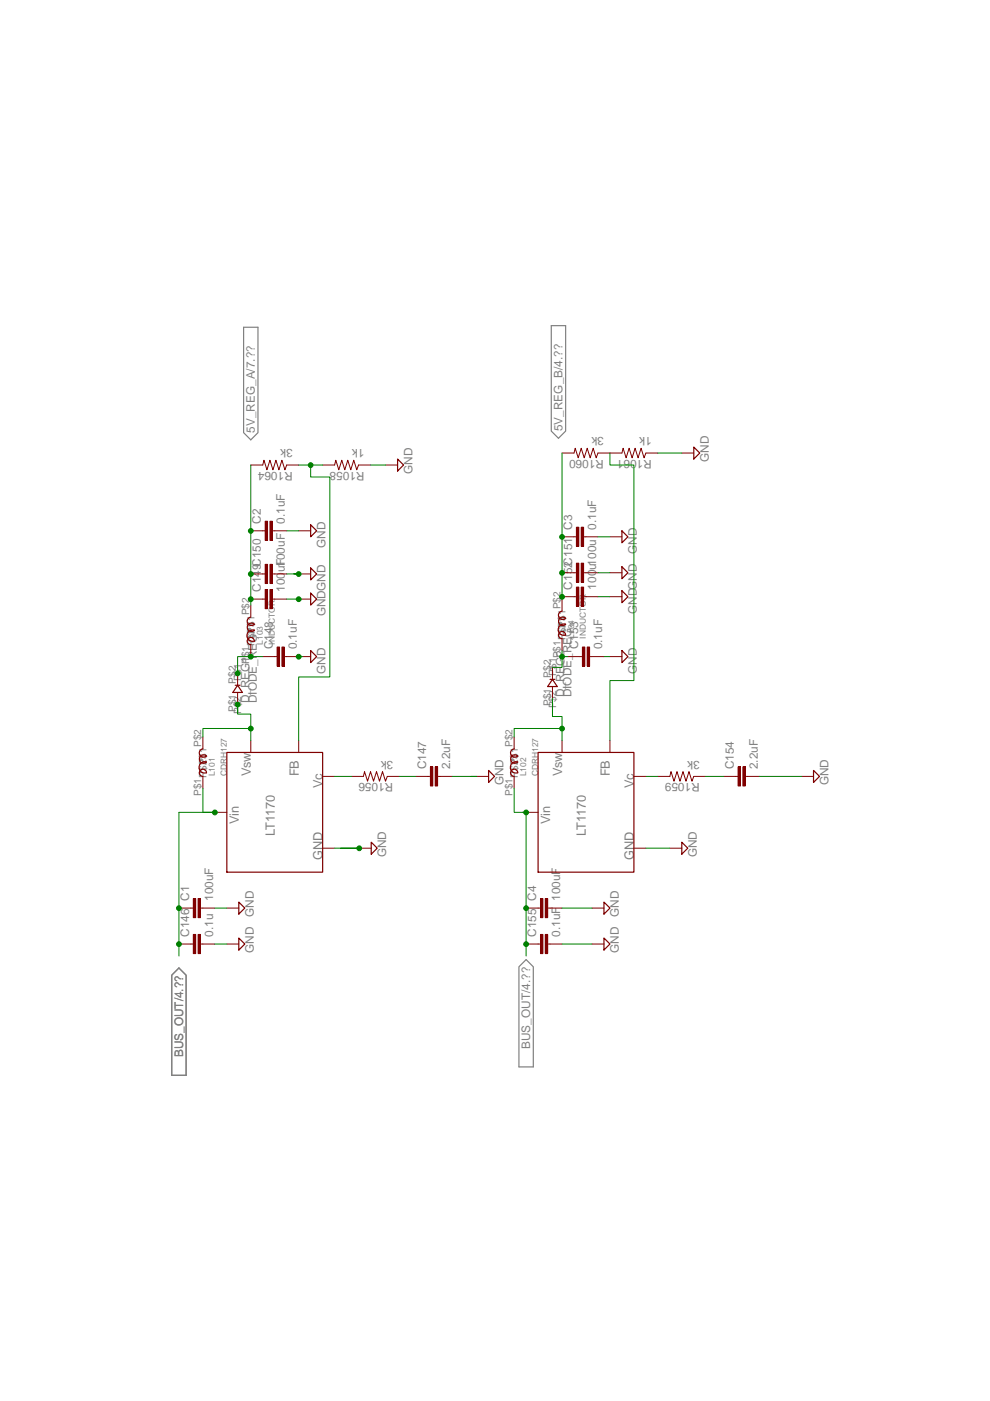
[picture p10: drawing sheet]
<svg xmlns="http://www.w3.org/2000/svg" width="210mm" height="297mm" viewBox="0 0 210 297" stroke-linecap="round" stroke-linejoin="round" font-family="sans-serif">
<path d="M51.7 69.4h3v22.3l-1.5 1.6-1.5-1.6zM116.9 69h3.1v22.4l-1.6 1.5-1.5-1.5zM36.4 206.8l1.6-1.6 1.5 1.6v21.2h-3.1zM111.6 203.5l1.5 1.5v21.2h-3v-21.2z" fill="none" stroke="#808080" stroke-width=".25"/>
<path d="M53.2 130.8a.9 .9 0 0 0-.7 1.3 .9 .9 0 0 0 1.5 .3l-.8-.3a.89 .89 0 0 0-.8 .9 .89 .89 0 0 0 .8 .9l.8-.3a1.2 1.2 0 0 0-1.6 1.2 1.2 1.2 0 0 0 1.6 1.1l-.4-.6a.76 .76 0 0 0-.9 .1 .76 .76 0 0 0-.1 .9l.6 .4M43 158.8a.9 .9 0 0 0-.6 1.3 .9 .9 0 0 0 1.4 .2l-.8-.3a.9 .9 0 0 0-.7 .9 .9 .9 0 0 0 .7 .9l.8-.2a1.2 1.2 0 0 0-1.6 1.1 1.2 1.2 0 0 0 1.6 1.2l-.3-.7a.76 .76 0 0 0-1 .1 .76 .76 0 0 0-.1 1l.6 .3M48.1 159.5h20.3v25.4h-20.3zM49.9 145.3h1M50.4 145.3l1 1.5h-2z" fill="none" stroke="#800000" stroke-width=".25"/>
<g fill="none" stroke="#800000" stroke-width=".21">
<path d="M53.2 128.3v2.5M53.2 136.7v2.5M55.7 139.2h2.6M60.8 139.2h2.6M43 156.2v2.6M50.4 142.7v2.6M50.4 146.8v2.6M53.2 157v2.5M63.4 157v2.5M43 164.6v2.6M45.6 172.2h2.5M68.4 164.6h2.6"/>
<path d="M68.4 179.8h2.6"/>
</g>
<path d="M59.8 137.2h.5v4h-.5z" fill="#800000"/>
<path d="M59.8 137.2h.5v4h-.5z" fill="none" stroke="#800000" stroke-width=".21"/>
<path d="M58.8 137.2h.5v4h-.5z" fill="#800000"/>
<path d="M53.2 127h2.5M58.3 127h2.5M58.3 139.2h.5M58.8 137.2h.5v4h-.5zM60.3 139.2h.5" fill="none" stroke="#800000" stroke-width=".21"/>
<path d="M57.3 125h.5v4.1h-.5z" fill="#800000"/>
<path d="M57.3 125h.5v4.1h-.5z" fill="none" stroke="#800000" stroke-width=".21"/>
<path d="M56.2 125h.5v4.1h-.5z" fill="#800000"/>
<path d="M53.2 121.7h2.5M55.7 127h.5M56.2 125h.5v4.1h-.5zM57.8 127h.5M58.3 121.7h2.5" fill="none" stroke="#800000" stroke-width=".21"/>
<path d="M57.3 119.7h.5v4h-.5z" fill="#800000"/>
<path d="M57.3 119.7h.5v4h-.5z" fill="none" stroke="#800000" stroke-width=".21"/>
<path d="M56.2 119.7h.5v4h-.5z" fill="#800000"/>
<g fill="none" stroke="#800000" stroke-width=".21">
<path d="M53.2 98.6h2.5l.3-1 .6 2 .7-2 .6 2 .6-2 .7 2 .6-2 .6 2 .4-1h2.6M68.4 98.6h2.6l.2-1 .7 2 .6-2 .6 2 .7-2 .6 2 .6-2 .7 2 .4-1h2.5M81.8 98.6h2.5M56.2 119.7h.5v4h-.5zM55.7 121.7h.5M57.8 121.7h.5M63.4 121.7h2.5M63.4 127h2.5M63.4 139.2h2.5M74.5 164.6h2.6l.2-1 .7 2 .6-2 .6 2 .7-2 .6 2 .6-2 .7 2 .3-1h2.6M76.2 179.8h2.5M88.2 164.6h2.6"/>
<path d="M93.3 164.6h2.6M101.1 164.6h2.5"/>
</g>
<path d="M84.3 97.3l1.3 1.3-1.3 1.3zM65.9 120.4l1.3 1.3-1.3 1.3zM65.9 125.8l1.3 1.2-1.3 1.3zM65.9 137.9l1.3 1.3-1.3 1.3zM78.7 178.6l1.3 1.2-1.3 1.3zM103.6 163.3l1.3 1.3-1.3 1.3z" fill="none" stroke="#800000" stroke-width=".25"/>
<path d="M92.3 162.6h.5v4h-.5z" fill="#800000"/>
<path d="M92.3 162.6h.5v4h-.5z" fill="none" stroke="#800000" stroke-width=".21"/>
<path d="M91.3 162.6h.5v4h-.5z" fill="#800000"/>
<g fill="none" stroke="#800000" stroke-width=".21">
<path d="M119.2 127v2.6M119.2 135.4v2.5M120.5 139.2h2.5M125.6 139.2h2.5M109.1 156.2v2.6M117.2 141.5v2.5M117.2 145.6v2.5M119.2 157v2.5M129.4 157v2.5M90.8 164.6h.5M91.3 162.6h.5v4h-.5zM92.8 164.6h.5"/>
<path d="M109.1 164.6v2.6M111.6 172.2h2.5M134.5 164.6h2.5M134.5 179.8h2.5M48.1 200.2h2.6"/>
</g>
<path d="M119.2 129.6a.9 .9 0 0 0-.7 1.2 .9 .9 0 0 0 1.5 .3l-.8-.3a.9 .9 0 0 0-.7 .9 .9 .9 0 0 0 .7 .9l.8-.2a1.2 1.2 0 0 0-1.6 1.1 1.2 1.2 0 0 0 1.6 1.1l-.4-.6a.76 .76 0 0 0-.9 .1 .76 .76 0 0 0-.1 1l.6 .3M109.1 158.8a.9 .9 0 0 0-.7 1.3 .9 .9 0 0 0 1.4 .2l-.8-.3a.9 .9 0 0 0-.7 .9 .9 .9 0 0 0 .7 .9l.8-.2a1.2 1.2 0 0 0-1.6 1.1 1.2 1.2 0 0 0 1.6 1.2l-.3-.7a.76 .76 0 0 0-1 .1 .76 .76 0 0 0-.1 1l.7 .3M114.1 159.5h20.4v25.4h-20.4zM116.7 144h1M117.2 144l1 1.6h-2zM50.7 198.9l1.2 1.3-1.2 1.2z" fill="none" stroke="#800000" stroke-width=".25"/>
<path d="M124.5 137.2h.6v4h-.6z" fill="#800000"/>
<path d="M124.5 137.2h.6v4h-.6z" fill="none" stroke="#800000" stroke-width=".21"/>
<path d="M123.5 137.2h.5v4h-.5z" fill="#800000"/>
<path d="M119.2 126.5h2.6M123 139.2h.5M123.5 137.2h.5v4h-.5zM124.3 126.5h2.5M125.1 139.2h.5" fill="none" stroke="#800000" stroke-width=".21"/>
<path d="M123.3 124.5h.5v4h-.5z" fill="#800000"/>
<path d="M123.3 124.5h.5v4h-.5z" fill="none" stroke="#800000" stroke-width=".21"/>
<path d="M122.3 124.5h.5v4h-.5z" fill="#800000"/>
<path d="M119.2 121.4h2.6M121.8 126.5h.5M122.3 124.5h.5v4h-.5zM123.8 126.5h.5M124.3 121.4h2.5" fill="none" stroke="#800000" stroke-width=".21"/>
<path d="M123.3 119.4h.5v4.1h-.5z" fill="#800000"/>
<path d="M123.3 119.4h.5v4.1h-.5z" fill="none" stroke="#800000" stroke-width=".21"/>
<path d="M122.3 119.4h.5v4.1h-.5z" fill="#800000"/>
<g fill="none" stroke="#800000" stroke-width=".21">
<path d="M119.2 96.1h2.6l.2-1.1 .6 2.1 .7-2.1 .6 2.1 .6-2.1 .7 2.1 .6-2.1 .6 2.1 .4-1h5.1l.3-1.1 .6 2.1 .6-2.1 .7 2.1 .6-2.1 .6 2.1 .7-2.1 .6 2.1 .4-1h2.5M144.6 96.1h2.6M122.3 119.4h.5v4.1h-.5zM121.8 121.4h.5M123.8 121.4h.5M129.4 121.4h2.5M129.4 126.5h2.5M129.4 139.2h2.5M139.5 164.6h2.6l.2-1 .7 2 .6-2 .6 2 .7-2 .6 2 .6-2 .7 2 .4-1h2.5M142.1 179.8h2.5M153.5 164.6h2.5M158.6 164.6h2.5"/>
<path d="M170 164.6h2.6"/>
</g>
<path d="M147.2 94.8l1.2 1.3-1.2 1.2zM131.9 120.2l1.3 1.2-1.3 1.3zM131.9 125.2l1.3 1.3-1.3 1.3zM131.9 137.9l1.3 1.3-1.3 1.3zM144.6 178.6l1.3 1.2-1.3 1.3zM172.6 163.3l1.2 1.3-1.2 1.3z" fill="none" stroke="#800000" stroke-width=".25"/>
<path d="M157.6 162.6h.5v4h-.5z" fill="#800000"/>
<path d="M157.6 162.6h.5v4h-.5z" fill="none" stroke="#800000" stroke-width=".21"/>
<path d="M156.5 162.6h.6v4h-.6z" fill="#800000"/>
<path d="M156 164.6h.5M156.5 162.6h.6v4h-.6zM158.1 164.6h.5M38 200.2h2.5M43 200.2h2.6M125.6 200.2h2.5" fill="none" stroke="#800000" stroke-width=".21"/>
<path d="M128.1 198.9l1.3 1.3-1.3 1.2z" fill="none" stroke="#800000" stroke-width=".25"/>
<path d="M42 198.1h.5v4.1h-.5z" fill="#800000"/>
<path d="M42 198.1h.5v4.1h-.5z" fill="none" stroke="#800000" stroke-width=".21"/>
<path d="M41 198.1h.5v4.1h-.5z" fill="#800000"/>
<path d="M41 198.1h.5v4.1h-.5zM40.5 200.2h.5M42.5 200.2h.5M111.6 200.2h2.5M116.7 200.2h2.5" fill="none" stroke="#800000" stroke-width=".21"/>
<path d="M115.7 198.1h.5v4.1h-.5z" fill="#800000"/>
<path d="M115.7 198.1h.5v4.1h-.5z" fill="none" stroke="#800000" stroke-width=".21"/>
<path d="M114.6 198.1h.5v4.1h-.5z" fill="#800000"/>
<path d="M38 192.5h2.5M43 192.5h2.6M114.6 198.1h.5v4.1h-.5zM114.1 200.2h.5M116.2 200.2h.5" fill="none" stroke="#800000" stroke-width=".21"/>
<path d="M42 190.5h.5v4.1h-.5z" fill="#800000"/>
<path d="M42 190.5h.5v4.1h-.5z" fill="none" stroke="#800000" stroke-width=".21"/>
<path d="M41 190.5h.5v4.1h-.5z" fill="#800000"/>
<path d="M53.2 112.5h2.5M58.3 112.5h2.5M40.5 192.5h.5M41 190.5h.5v4.1h-.5zM42.5 192.5h.5M48.1 192.5h2.6" fill="none" stroke="#800000" stroke-width=".21"/>
<path d="M50.7 191.3l1.2 1.2-1.2 1.3z" fill="none" stroke="#800000" stroke-width=".25"/>
<path d="M57.3 110.5h.5v4.1h-.5z" fill="#800000"/>
<path d="M57.3 110.5h.5v4.1h-.5z" fill="none" stroke="#800000" stroke-width=".21"/>
<path d="M56.2 110.5h.5v4.1h-.5z" fill="#800000"/>
<path d="M55.7 112.5h.5M56.2 110.5h.5v4.1h-.5zM57.8 112.5h.5M63.4 112.5h2.5M119.2 113.8h2.6M124.3 113.8h2.5" fill="none" stroke="#800000" stroke-width=".21"/>
<path d="M65.9 111.3l1.3 1.2-1.3 1.3z" fill="none" stroke="#800000" stroke-width=".25"/>
<path d="M123.3 111.8h.5v4h-.5z" fill="#800000"/>
<path d="M123.3 111.8h.5v4h-.5z" fill="none" stroke="#800000" stroke-width=".21"/>
<path d="M122.3 111.8h.5v4h-.5z" fill="#800000"/>
<path d="M121.8 113.8h.5M122.3 111.8h.5v4h-.5zM123.8 113.8h.5M129.4 113.8h2.5M111.6 192.5h2.5M116.7 192.5h2.5" fill="none" stroke="#800000" stroke-width=".21"/>
<path d="M131.9 112.5l1.3 1.3-1.3 1.3z" fill="none" stroke="#800000" stroke-width=".25"/>
<path d="M115.7 190.5h.5v4.1h-.5z" fill="#800000"/>
<path d="M115.7 190.5h.5v4.1h-.5z" fill="none" stroke="#800000" stroke-width=".21"/>
<path d="M114.6 190.5h.5v4.1h-.5z" fill="#800000"/>
<path d="M114.1 192.5h.5M114.6 190.5h.5v4.1h-.5zM116.2 192.5h.5M125.6 192.5h2.5" fill="none" stroke="#800000" stroke-width=".21"/>
<path d="M128.1 191.3l1.3 1.2-1.3 1.3z" fill="none" stroke="#800000" stroke-width=".25"/>
<path d="M50.4 151.2v-1.8v2h2.8v5.6" fill="none" stroke="#008000" stroke-width=".21"/>
<circle cx="50.4" cy="149.4" r=".51" fill="#008000"/>
<g fill="none" stroke="#008000" stroke-width=".21">
<path d="M53.2 154.5h-10.2v1.7"/>
<circle cx="50.4" cy="149.4" r=".51"/>
</g>
<circle cx="53.2" cy="154.5" r=".51" fill="#008000"/>
<g fill="none" stroke="#008000" stroke-width=".21">
<path d="M53.2 139.2h-2.8v3.6"/>
<circle cx="53.2" cy="154.5" r=".51"/>
</g>
<circle cx="50.4" cy="142.8" r=".51" fill="#008000"/>
<g fill="none" stroke="#008000" stroke-width=".21">
<path d="M53.2 139.2h2.5"/>
<circle cx="50.4" cy="142.8" r=".51"/>
</g>
<circle cx="53.2" cy="139.2" r=".51" fill="#008000"/>
<g fill="none" stroke="#008000" stroke-width=".21">
<path d="M43 167.2v5h2.6h-7.6"/>
<circle cx="53.2" cy="139.2" r=".51"/>
</g>
<circle cx="45.6" cy="172.3" r=".51" fill="#008000"/>
<g fill="none" stroke="#008000" stroke-width=".21">
<path d="M38 172.2v30.5"/>
<circle cx="45.6" cy="172.3" r=".51"/>
</g>
<circle cx="38" cy="200.2" r=".51" fill="#008000"/>
<circle cx="38" cy="200.2" r=".51" fill="none" stroke="#008000" stroke-width=".21"/>
<circle cx="38" cy="192.6" r=".51" fill="#008000"/>
<g fill="none" stroke="#008000" stroke-width=".21">
<path d="M109.1 167.2v5h2.5h-.8"/>
<circle cx="38" cy="192.6" r=".51"/>
</g>
<circle cx="111.6" cy="172.3" r=".51" fill="#008000"/>
<g fill="none" stroke="#008000" stroke-width=".21">
<path d="M111.6 172.2v30.5"/>
<circle cx="111.6" cy="172.3" r=".51"/>
</g>
<circle cx="111.6" cy="200.2" r=".51" fill="#008000"/>
<circle cx="111.6" cy="200.2" r=".51" fill="none" stroke="#008000" stroke-width=".21"/>
<circle cx="111.6" cy="192.6" r=".51" fill="#008000"/>
<g fill="none" stroke="#008000" stroke-width=".21">
<path d="M71 179.8h5.2h-4"/>
<circle cx="111.6" cy="192.6" r=".51"/>
</g>
<circle cx="76.2" cy="179.9" r=".51" fill="#008000"/>
<g fill="none" stroke="#008000" stroke-width=".21">
<path d="M63.4 139.2h.7M95.9 164.6h5.2h-1.2"/>
<circle cx="76.2" cy="179.9" r=".51"/>
</g>
<circle cx="63.4" cy="139.2" r=".51" fill="#008000"/>
<g fill="none" stroke="#008000" stroke-width=".21">
<path d="M60.8 127h2.6h-.6"/>
<circle cx="63.4" cy="139.2" r=".51"/>
</g>
<circle cx="63.4" cy="127" r=".51" fill="#008000"/>
<g fill="none" stroke="#008000" stroke-width=".21">
<path d="M60.8 121.7h2.6h-1.1"/>
<circle cx="63.4" cy="127" r=".51"/>
</g>
<circle cx="63.4" cy="121.7" r=".51" fill="#008000"/>
<g fill="none" stroke="#008000" stroke-width=".21">
<path d="M78.6 98.6h3.2M139.5 96.1h5.1M60.8 112.5h2.6M126.8 113.8h2.6M126.8 126.5h2.6M126.8 121.4h2.6M128.1 139.2h1.3M117.2 148.1v3.8h2v5.1M119.2 154.5h-10.1v1.7M71 164.6h3.5M84.7 164.6h3.5M137 179.8h5.1"/>
<path d="M161.1 164.6h8.9M45.6 192.5h2.5M119.2 192.5h6.4M45.6 200.2h2.5M119.2 200.2h6.4"/>
<circle cx="63.4" cy="121.7" r=".51"/>
</g>
<circle cx="119.2" cy="154.5" r=".51" fill="#008000"/>
<g fill="none" stroke="#008000" stroke-width=".21">
<path d="M119.2 139.2h1.3M119.2 137.9v3.6h-2"/>
<circle cx="119.2" cy="154.5" r=".51"/>
</g>
<circle cx="119.2" cy="139.2" r=".51" fill="#008000"/>
<g fill="none" stroke="#008000" stroke-width=".21">
<path d="M119.2 121.4v5.6"/>
<circle cx="119.2" cy="139.2" r=".51"/>
</g>
<circle cx="119.2" cy="126.5" r=".51" fill="#008000"/>
<g fill="none" stroke="#008000" stroke-width=".21">
<path d="M119.2 96.1v25.3"/>
<circle cx="119.2" cy="126.5" r=".51"/>
</g>
<circle cx="119.2" cy="121.5" r=".51" fill="#008000"/>
<circle cx="119.2" cy="121.5" r=".51" fill="none" stroke="#008000" stroke-width=".21"/>
<circle cx="119.2" cy="113.8" r=".51" fill="#008000"/>
<g fill="none" stroke="#008000" stroke-width=".21">
<path d="M129.4 96.1v2.5h5.1v45.7h-5.1v12.7M53.2 121.7v6.6M137 164.6h2.5M149.7 164.6h3.8"/>
<circle cx="119.2" cy="113.8" r=".51"/>
</g>
<circle cx="53.2" cy="127" r=".51" fill="#008000"/>
<g fill="none" stroke="#008000" stroke-width=".21">
<path d="M53.2 98.6v23.1"/>
<circle cx="53.2" cy="127" r=".51"/>
</g>
<circle cx="53.2" cy="121.7" r=".51" fill="#008000"/>
<circle cx="53.2" cy="121.7" r=".51" fill="none" stroke="#008000" stroke-width=".21"/>
<circle cx="53.2" cy="112.6" r=".51" fill="#008000"/>
<g fill="none" stroke="#008000" stroke-width=".21">
<path d="M63.4 98.6h5M65.9 98.6v2.5h4.1v42.4h-6.6v13.5"/>
<circle cx="53.2" cy="112.6" r=".51"/>
</g>
<circle cx="65.9" cy="98.6" r=".51" fill="#008000"/>
<circle cx="65.9" cy="98.6" r=".51" fill="none" stroke="#008000" stroke-width=".21"/>
<g font-size="2.7" fill="#808080">
<text x="53.2" y="164.6" transform="rotate(-90 53.2 164.6)">Vsw</text>
<text x="63.4" y="164.6" transform="rotate(-90 63.4 164.6)">FB</text>
<text x="68.4" y="167.2" transform="rotate(-90 68.4 167.2)">Vc</text>
<text x="119.2" y="164.6" transform="rotate(-90 119.2 164.6)">Vsw</text>
<text x="129.4" y="164.6" transform="rotate(-90 129.4 164.6)">FB</text>
<text x="134.5" y="167.2" transform="rotate(-90 134.5 167.2)">Vc</text>
<text x="50.7" y="174.8" transform="rotate(-90 50.7 174.8)">Vin</text>
<text x="58.3" y="177.3" transform="rotate(-90 58.3 177.3)">LT1170</text>
<text x="116.7" y="174.8" transform="rotate(-90 116.7 174.8)">Vin</text>
<text x="124.3" y="177.3" transform="rotate(-90 124.3 177.3)">LT1170</text>
<text x="68.4" y="182.4" transform="rotate(-90 68.4 182.4)">GND</text>
<text x="134.5" y="182.4" transform="rotate(-90 134.5 182.4)">GND</text>
</g>
<g font-size="2.5" fill="#808080">
<text x="54.1" y="91.7" transform="rotate(-90 54.1 91.7)">5V_REG_A/7.??</text>
<text x="62.1" y="95.3" transform="rotate(-180 62.1 95.3)">3k</text>
<text x="77.3" y="95.3" transform="rotate(-180 77.3 95.3)">1k</text>
<text x="119.3" y="91.4" transform="rotate(-90 119.3 91.4)">5V_REG_B/4.??</text>
<text x="128.1" y="92.8" transform="rotate(-180 128.1 92.8)">3k</text>
<text x="138.3" y="92.8" transform="rotate(-180 138.3 92.8)">1k</text>
<text x="62.1" y="100.1" transform="rotate(-180 62.1 100.1)">R1064</text>
<text x="77.3" y="100.1" transform="rotate(-180 77.3 100.1)">R1058</text>
<text x="87.5" y="100.5" transform="rotate(-90 87.5 100.5)">GND</text>
<text x="128.1" y="97.5" transform="rotate(-180 128.1 97.5)">R1060</text>
<text x="138.3" y="97.5" transform="rotate(-180 138.3 97.5)">R1061</text>
<text x="150.3" y="98" transform="rotate(-90 150.3 98)">GND</text>
<text x="55.4" y="111" transform="rotate(-90 55.4 111)">C2</text>
<text x="60.4" y="111" transform="rotate(-90 60.4 111)">0.1uF</text>
<text x="121.4" y="112.3" transform="rotate(-90 121.4 112.3)">C3</text>
<text x="126.4" y="112.3" transform="rotate(-90 126.4 112.3)">0.1uF</text>
<text x="69.1" y="116.2" transform="rotate(-90 69.1 116.2)">GND</text>
<text x="135.1" y="117.5" transform="rotate(-90 135.1 117.5)">GND</text>
<text x="55.4" y="125.5" transform="rotate(-90 55.4 125.5)">C149C150</text>
<text x="60.4" y="125.5" transform="rotate(-90 60.4 125.5)">100uF</text>
<text x="60.4" y="120.2" transform="rotate(-90 60.4 120.2)">100uF</text>
<text x="121.4" y="125" transform="rotate(-90 121.4 125)">C152C151</text>
<text x="126.4" y="125" transform="rotate(-90 126.4 125)">100u100u</text>
<text x="69.1" y="130.7" transform="rotate(-90 69.1 130.7)">GNDGND</text>
<text x="135.1" y="130.2" transform="rotate(-90 135.1 130.2)">GNDGND</text>
<text x="57.9" y="137.7" transform="rotate(-90 57.9 137.7)">C148</text>
<text x="63" y="137.7" transform="rotate(-90 63 137.7)">0.1uF</text>
<text x="122.6" y="137.7" transform="rotate(-90 122.6 137.7)">C153</text>
<text x="127.7" y="137.7" transform="rotate(-90 127.7 137.7)">0.1uF</text>
<text x="69.1" y="142.9" transform="rotate(-90 69.1 142.9)">GND</text>
<text x="135.1" y="142.9" transform="rotate(-90 135.1 142.9)">GND</text>
<text x="52.9" y="149.1" transform="rotate(-90 52.9 149.1)">D_REG1</text>
<text x="54.5" y="149.1" transform="rotate(-90 54.5 149.1)">DIODE_REG</text>
<text x="119.7" y="147.8" transform="rotate(-90 119.7 147.8)">D_REG2</text>
<text x="121.2" y="147.8" transform="rotate(-90 121.2 147.8)">DIODE_REG</text>
<text x="83.4" y="161.3" transform="rotate(-180 83.4 161.3)">3k</text>
<text x="148.4" y="161.3" transform="rotate(-180 148.4 161.3)">3k</text>
<text x="83.4" y="166.1" transform="rotate(-180 83.4 166.1)">R1056</text>
<text x="90.4" y="163.1" transform="rotate(-90 90.4 163.1)">C147</text>
<text x="95.5" y="163.1" transform="rotate(-90 95.5 163.1)">2.2uF</text>
<text x="106.8" y="166.5" transform="rotate(-90 106.8 166.5)">GND</text>
<text x="148.4" y="166.1" transform="rotate(-180 148.4 166.1)">R1059</text>
<text x="155.7" y="163.1" transform="rotate(-90 155.7 163.1)">C154</text>
<text x="160.7" y="163.1" transform="rotate(-90 160.7 163.1)">2.2uF</text>
<text x="175.7" y="166.5" transform="rotate(-90 175.7 166.5)">GND</text>
<text x="81.9" y="181.7" transform="rotate(-90 81.9 181.7)">GND</text>
<text x="147.8" y="181.7" transform="rotate(-90 147.8 181.7)">GND</text>
<text x="40.1" y="191" transform="rotate(-90 40.1 191)">C1</text>
<text x="45.2" y="191" transform="rotate(-90 45.2 191)">100uF</text>
<text x="113.7" y="191" transform="rotate(-90 113.7 191)">C4</text>
<text x="118.8" y="191" transform="rotate(-90 118.8 191)">100uF</text>
<text x="53.8" y="194.4" transform="rotate(-90 53.8 194.4)">GND</text>
<text x="131.3" y="194.4" transform="rotate(-90 131.3 194.4)">GND</text>
<text x="40.1" y="198.6" transform="rotate(-90 40.1 198.6)">C146</text>
<text x="45.2" y="198.6" transform="rotate(-90 45.2 198.6)">0.1u</text>
<text x="53.8" y="202.1" transform="rotate(-90 53.8 202.1)">GND</text>
<text x="113.7" y="198.6" transform="rotate(-90 113.7 198.6)">C155</text>
<text x="118.8" y="198.6" transform="rotate(-90 118.8 198.6)">0.1uF</text>
<text x="131.3" y="202.1" transform="rotate(-90 131.3 202.1)">GND</text>
<text x="38.8" y="224.2" transform="rotate(-90 38.8 224.2)">BUS_OUT/4.??</text>
<text x="112.5" y="222.4" transform="rotate(-90 112.5 222.4)">BUS_OUT/4.??</text>
</g>
<g font-size="2.1" fill="#808080">
<text x="52.8" y="130.5" transform="rotate(-90 52.8 130.5)">P$2</text>
<text x="118.9" y="129.2" transform="rotate(-90 118.9 129.2)">P$2</text>
<text x="54" y="137" transform="rotate(-90 54 137)">P$2</text>
<text x="54" y="134.3" transform="rotate(-90 54 134.3)">P$1</text>
<text x="120" y="135.7" transform="rotate(-90 120 135.7)">P$2</text>
<text x="120" y="133.1" transform="rotate(-90 120 133.1)">P$1</text>
<text x="52.8" y="140.8" transform="rotate(-90 52.8 140.8)">P$1</text>
<text x="116.8" y="143.7" transform="rotate(-90 116.8 143.7)">P$2</text>
<text x="117.9" y="143.2" transform="rotate(-90 117.9 143.2)">P$1</text>
<text x="118.9" y="139.6" transform="rotate(-90 118.9 139.6)">P$1</text>
<text x="50" y="144.9" transform="rotate(-90 50 144.9)">P$2</text>
<text x="51.2" y="144.5" transform="rotate(-90 51.2 144.5)">P$1</text>
<text x="116.8" y="149.7" transform="rotate(-90 116.8 149.7)">P$1</text>
<text x="50" y="151" transform="rotate(-90 50 151)">P$1</text>
<text x="51.2" y="151.4" transform="rotate(-90 51.2 151.4)">P$2</text>
<text x="117.9" y="150.2" transform="rotate(-90 117.9 150.2)">P$2</text>
<text x="42.7" y="158.4" transform="rotate(-90 42.7 158.4)">P$2</text>
<text x="108.7" y="158.4" transform="rotate(-90 108.7 158.4)">P$2</text>
<text x="43.8" y="164.9" transform="rotate(-90 43.8 164.9)">P$2</text>
<text x="43.8" y="162.3" transform="rotate(-90 43.8 162.3)">P$1</text>
<text x="109.8" y="164.9" transform="rotate(-90 109.8 164.9)">P$2</text>
<text x="109.8" y="162.3" transform="rotate(-90 109.8 162.3)">P$1</text>
<text x="42.7" y="168.8" transform="rotate(-90 42.7 168.8)">P$1</text>
<text x="108.7" y="168.8" transform="rotate(-90 108.7 168.8)">P$1</text>
</g>
<g font-size="1.8" fill="#808080">
<text x="55.7" y="136.7" transform="rotate(-90 55.7 136.7)">L103</text>
<text x="58.3" y="136.7" transform="rotate(-90 58.3 136.7)">INDUCTOR</text>
<text x="121.8" y="135.4" transform="rotate(-90 121.8 135.4)">L104</text>
<text x="124.3" y="135.4" transform="rotate(-90 124.3 135.4)">INDUCTOR</text>
<text x="45.6" y="164.6" transform="rotate(-90 45.6 164.6)">L101</text>
<text x="48.1" y="164.6" transform="rotate(-90 48.1 164.6)">CDRH127</text>
<text x="111.6" y="164.6" transform="rotate(-90 111.6 164.6)">L102</text>
<text x="114.1" y="164.6" transform="rotate(-90 114.1 164.6)">CDRH127</text>
</g>
</svg>
